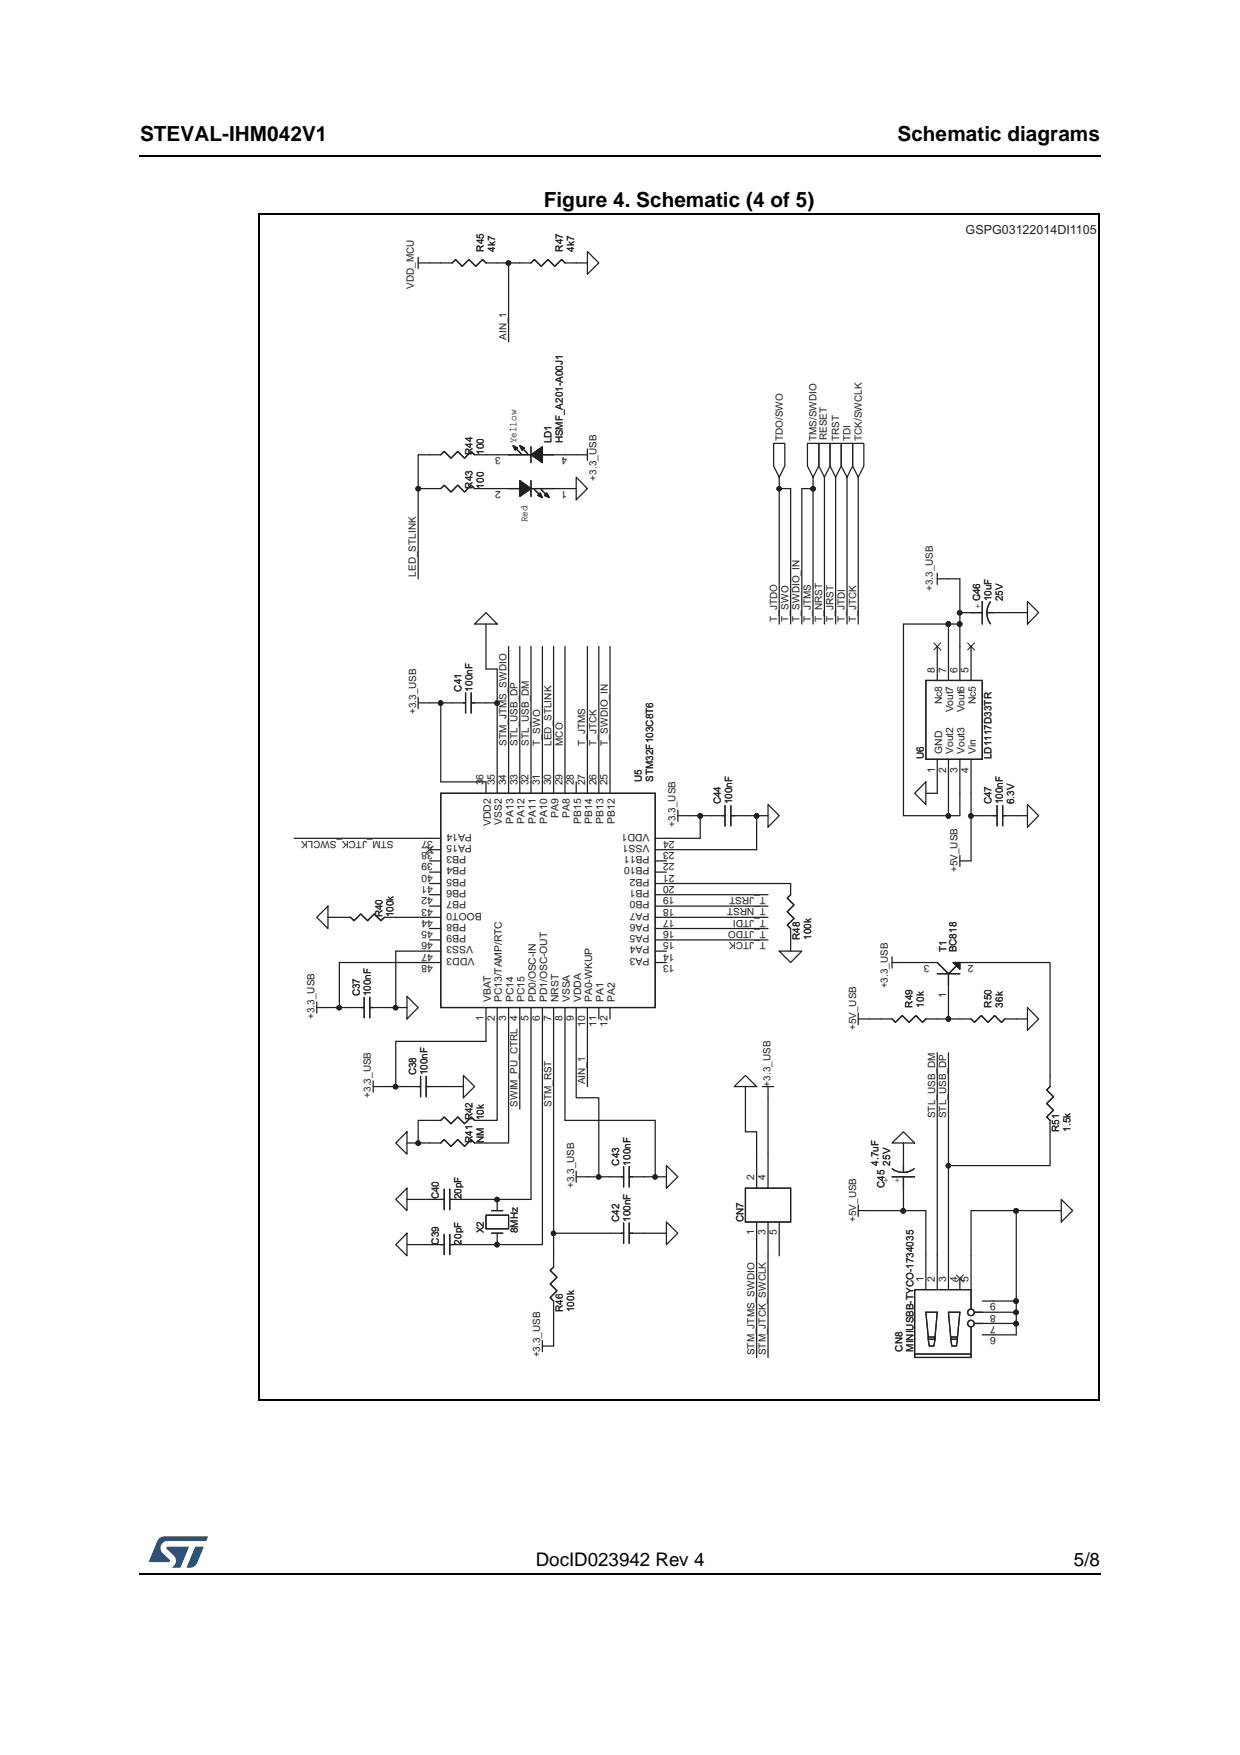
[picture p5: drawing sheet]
<svg xmlns="http://www.w3.org/2000/svg" width="210mm" height="297mm" viewBox="0 0 210 297" stroke-linecap="round" stroke-linejoin="round" font-family="sans-serif">
<path d="M23.6 26.2l.1 .2zM23.6 266.3l.1 .1z" fill="#000"/>
<path d="M23.7 26.3h162.6M23.7 266.4h162.6" fill="none" stroke="#000" stroke-width=".17"/>
<path d="M25.2 260h10v5.3h-10z" fill="#fff"/>
<g fill="#19518a">
<path d="M26.8 260.5l.3-.2 .8-.3 7.3 .1-.3 .7h-6.5a1.22 1.22 0 0 0-1.2 .8 1.22 1.22 0 0 0 .4 1.4l1.1 1v.3l-3.5 .1z"/>
<path d="M33.1 261.8h1.4l-.7 1.6a2.16 2.16 0 0 1-1.3 1.9h-.8l-.1-.1z"/>
<path d="M28.2 261.8l3.8 .1-1.4 3.3-.2 .1h-1.4a1.43 1.43 0 0 0 .6-1.7l-1.4-1.4z"/>
</g>
<path d="M43.7 36.9h142.5v200h-142.5z" fill="#fff"/>
<path d="M118.5 138.1v3.8h-5.7" fill="none" stroke="#231f20" stroke-width=".21"/>
<circle cx="118.5" cy="138.1" r=".38" fill="#231f20"/>
<g fill="none" stroke="#231f20" stroke-width=".21">
<path d="M116.6 138.1h3.9M130 138.1h-1.9v5.7h-15.3"/>
<circle cx="118.5" cy="138.1" r=".38"/>
</g>
<circle cx="128.1" cy="138.1" r=".38" fill="#231f20"/>
<g fill="none" stroke="#231f20" stroke-width=".21">
<path d="M74.6 119v13.3"/>
<circle cx="128.1" cy="138.1" r=".38"/>
</g>
<circle cx="74.6" cy="119" r=".37" fill="#231f20"/>
<g fill="none" stroke="#231f20" stroke-width=".21">
<path d="M72.7 119h3.8M74.6 132.3h7.7M57.4 162.9v7.6"/>
<circle cx="74.6" cy="119" r=".37"/>
</g>
<circle cx="57.4" cy="170.6" r=".37" fill="#231f20"/>
<g fill="none" stroke="#231f20" stroke-width=".21">
<path d="M57.4 170.5h1.9M67 170.5h1.9"/>
<circle cx="57.4" cy="170.6" r=".37"/>
</g>
<circle cx="67" cy="170.6" r=".37" fill="#231f20"/>
<g fill="none" stroke="#231f20" stroke-width=".21">
<path d="M57.4 162.9h15.3M67 176.3v7.6h1.9M72.7 161h-5.7v9.5h-1.9"/>
<circle cx="67" cy="170.6" r=".37"/>
</g>
<circle cx="67" cy="183.9" r=".37" fill="#231f20"/>
<g fill="none" stroke="#231f20" stroke-width=".21">
<path d="M82.3 172.5v3.8h-15.3M74.6 183.9h3.8M99.4 199.2h2"/>
<circle cx="67" cy="183.9" r=".37"/>
</g>
<circle cx="101.3" cy="199.2" r=".36" fill="#231f20"/>
<g fill="none" stroke="#231f20" stroke-width=".21">
<path d="M110.9 199.2h1.9"/>
<circle cx="101.3" cy="199.2" r=".36"/>
</g>
<circle cx="110.9" cy="199.2" r=".36" fill="#231f20"/>
<g fill="none" stroke="#231f20" stroke-width=".21">
<path d="M84.2 172.5v17.1h-1.9M95.6 172.5v17.1M72.7 189.6h-1.9v3.9"/>
<circle cx="110.9" cy="199.2" r=".36"/>
</g>
<circle cx="70.8" cy="193.5" r=".37" fill="#231f20"/>
<g fill="none" stroke="#231f20" stroke-width=".21">
<path d="M82.3 119h1.9M126.2 138.1h1.9M55.5 170.5h1.9M86.1 172.5v21h-3.8M88 172.5v15.2M65.1 183.9h1.9M68.9 193.5h3.8M68.9 210.7h3.8M68.9 203h3.8M78.4 210.7h5.8"/>
<circle cx="70.8" cy="193.5" r=".37"/>
</g>
<circle cx="84.1" cy="210.7" r=".37" fill="#231f20"/>
<g fill="none" stroke="#231f20" stroke-width=".21">
<path d="M78.4 203h5.8"/>
<circle cx="84.1" cy="210.7" r=".37"/>
</g>
<circle cx="84.1" cy="203" r=".36" fill="#231f20"/>
<g fill="none" stroke="#231f20" stroke-width=".21">
<path d="M89.9 172.5v30.5h-5.7M91.8 172.5v38.2h-7.6M93.7 172.5v36.2M97.5 172.5v13.3h3.9v13.4h1.9M95.6 189.6h15.3v9.6h-1.9M103.3 208.7h-9.6v3.9M109 208.7h3.8M93.7 222.1v5.7"/>
<circle cx="84.1" cy="203" r=".36"/>
</g>
<circle cx="93.7" cy="208.7" r=".36" fill="#231f20"/>
<g fill="none" stroke="#231f20" stroke-width=".21">
<path d="M84.2 119v13.3M112.8 159.1h17.2M112.8 157.2h17.2M112.8 155.3h17.2M112.8 153.4h17.2M112.8 151.4h17.2M112.8 149.5h21M133.8 159.1v1.9"/>
<circle cx="93.7" cy="208.7" r=".36"/>
</g>
<circle cx="84.1" cy="119" r=".37" fill="#231f20"/>
<g fill="none" stroke="#231f20" stroke-width=".21">
<path d="M82.3 105.6v7.6h1.9v5.8M86.1 109.4v22.9M88 109.4v22.9M89.9 109.4v22.9M91.8 109.4v22.9M93.7 109.4v22.9M95.6 109.4v22.9M99.4 109.4v22.9M101.4 109.4v22.9M103.3 109.4v22.9M49.8 141.9h22.9M55.5 155.3h1.9"/>
<path d="M67 155.3h5.7M99.4 172.5v11.4M126.2 183.9v7.7h1.9v3.8M130 185.8v9.6M128.1 212.6v17.2M130 212.6v17.2M172 204.9v15.3M168.2 222.1h3.8v3.8h-3.8"/>
<circle cx="84.1" cy="119" r=".37"/>
</g>
<circle cx="172" cy="204.9" r=".38" fill="#231f20"/>
<g fill="none" stroke="#231f20" stroke-width=".21">
<path d="M164.4 204.9h15.2M168.2 220.2h3.8"/>
<circle cx="172" cy="204.9" r=".38"/>
</g>
<circle cx="172" cy="220.2" r=".38" fill="#231f20"/>
<g fill="none" stroke="#231f20" stroke-width=".21">
<path d="M172 220.2v1.9"/>
<circle cx="172" cy="220.2" r=".38"/>
</g>
<circle cx="172" cy="222.1" r=".37" fill="#231f20"/>
<g fill="none" stroke="#231f20" stroke-width=".21">
<path d="M158.7 178.2v34.4M168.2 224h3.8"/>
<circle cx="172" cy="222.1" r=".37"/>
</g>
<circle cx="172" cy="224" r=".38" fill="#231f20"/>
<g fill="none" stroke="#231f20" stroke-width=".21">
<path d="M160.6 178.2v19.1M152.9 204.9h3.8v7.7M164.4 204.9v7.7"/>
<circle cx="172" cy="224" r=".38"/>
</g>
<circle cx="160.5" cy="197.3" r=".36" fill="#231f20"/>
<g fill="none" stroke="#231f20" stroke-width=".21">
<path d="M147.2 172.5h1.9M160.6 168.6v3.9h-1.9M177.8 191.6v5.7h-17.2v15.3"/>
<circle cx="160.5" cy="197.3" r=".36"/>
</g>
<circle cx="160.5" cy="172.5" r=".37" fill="#231f20"/>
<g fill="none" stroke="#231f20" stroke-width=".21">
<path d="M86.1 44.5v13.4M70.8 82.7v15.3M152.9 162.9h3.8M160.6 172.5h1.9M164.4 162.9h13.4v19.1M172 172.5h1.9"/>
<circle cx="160.5" cy="172.5" r=".37"/>
</g>
<circle cx="86.1" cy="44.5" r=".37" fill="#231f20"/>
<g fill="none" stroke="#231f20" stroke-width=".21">
<path d="M72.7 77h-1.9v5.7h1.9"/>
<circle cx="86.1" cy="44.5" r=".37"/>
</g>
<circle cx="70.8" cy="82.7" r=".37" fill="#231f20"/>
<g fill="none" stroke="#231f20" stroke-width=".21">
<path d="M72.7 44.5h1.9M84.2 44.5h3.8M97.5 44.5h1.9M82.3 77h1.9M95.6 77h1.9M82.3 82.7h1.9M95.6 82.7h1.9M131.9 80.8v1.9"/>
<circle cx="70.8" cy="82.7" r=".37"/>
</g>
<circle cx="131.9" cy="82.7" r=".36" fill="#231f20"/>
<g fill="none" stroke="#231f20" stroke-width=".21">
<path d="M133.8 82.7v22.9M135.7 82.7v22.9M137.6 82.7v22.9"/>
<circle cx="131.9" cy="82.7" r=".36"/>
</g>
<circle cx="137.6" cy="82.7" r=".37" fill="#231f20"/>
<g fill="none" stroke="#231f20" stroke-width=".21">
<path d="M133.8 82.7h-1.9v22.9M137.6 80.8v1.9h-1.9M139.6 80.8v24.8M141.5 80.8v24.8M143.4 80.8v24.8M145.3 80.8v24.8M152.9 203v1.9"/>
<circle cx="137.6" cy="82.7" r=".37"/>
</g>
<circle cx="152.9" cy="204.9" r=".38" fill="#231f20"/>
<g fill="none" stroke="#231f20" stroke-width=".21">
<path d="M164.4 134.3v3.8M152.9 193.5v1.9M147.2 204.9h5.7"/>
<circle cx="152.9" cy="204.9" r=".38"/>
</g>
<circle cx="164.4" cy="138.1" r=".37" fill="#231f20"/>
<g fill="none" stroke="#231f20" stroke-width=".21">
<path d="M160.6 98h1.9v5.7"/>
<circle cx="164.4" cy="138.1" r=".37"/>
</g>
<circle cx="162.4" cy="103.7" r=".37" fill="#231f20"/>
<g fill="none" stroke="#231f20" stroke-width=".21">
<path d="M170.1 103.7h3.8M160.6 134.3v3.8h1.9v-3.8M166.3 138.1h-1.9v7.6M172 138.1h1.9"/>
<circle cx="162.4" cy="103.7" r=".37"/>
</g>
<circle cx="160.5" cy="138.1" r=".37" fill="#231f20"/>
<g fill="none" stroke="#231f20" stroke-width=".21">
<path d="M162.5 103.7v1.9M156.7 134.3h2"/>
<circle cx="160.5" cy="138.1" r=".37"/>
</g>
<circle cx="162.4" cy="105.6" r=".38" fill="#231f20"/>
<g fill="none" stroke="#231f20" stroke-width=".21">
<path d="M160.6 105.6h1.9"/>
<circle cx="162.4" cy="105.6" r=".38"/>
</g>
<circle cx="160.5" cy="105.6" r=".37" fill="#231f20"/>
<g fill="none" stroke="#231f20" stroke-width=".21">
<path d="M160.6 105.6v3.8"/>
<circle cx="160.5" cy="105.6" r=".37"/>
</g>
<circle cx="160.5" cy="105.6" r=".37" fill="#231f20"/>
<g fill="none" stroke="#231f20" stroke-width=".21">
<path d="M70.8 43.6v1.9M70.8 44.5h1.9M74.6 44.5h1.9l.6-.6 1.1 1.2 1.2-1.2 1.1 1.2 1.2-1.2 .6 .6h1.9M99.4 42.6l2 1.9-2 1.9zM97.5 77h1.9M99.4 76v1.9M131 75h1.9v3.9l-1 1.9-.9-1.9zM136.7 75h1.9v3.9l-1 1.9-.9-1.9zM138.6 75h1.9v3.9l-.9 1.9-1-1.9zM140.5 75h1.9v3.9l-.9 1.9-1-1.9zM142.4 75h1.9v3.9l-.9 1.9-1-1.9zM144.3 75h1.9v3.9l-.9 1.9-1-1.9z"/>
<path d="M72.7 82.7h1.9l.6-.6 1.1 1.2 1.2-1.2 1.1 1.2 1.2-1.2 .5 .6h2M86.1 82.7h1.9M89.9 81.3v2.7M89.9 82.7h3.8M97.5 80.8l1.9 1.9-1.9 1.9zM158.7 98h1.9M158.7 97v1.9M70.8 119h1.9M70.8 118v1.9M80.3 105.6l2-1.9 1.9 1.9zM156.7 115.2h9.6v13.3h-9.6zM158.7 109.4v5.8"/>
<path d="M160.6 105.6h-7.7v32.5h7.7M160.6 109.4v5.8M162.5 105.6v9.6M164.4 109.4v5.8M173.9 101.8l1.9 1.9-1.9 1.9zM74.6 134.3h36.3v36.2h-36.3zM82.3 132.3v2M84.2 132.3v2M86.1 132.3v2M88 132.3v2M89.9 132.3v2M91.8 132.3v2"/>
<path d="M93.7 132.3v2M95.6 132.3v2M97.5 132.3v2M99.4 132.3v2M101.4 132.3v2M103.3 132.3v2M114.7 138.1h1.9M114.7 137.1v1.9M130 136.2l1.9 1.9-1.9 1.9zM156.7 132.3v3.9l-1.9-1.9zM158.7 128.5v5.8M160.6 128.5v5.8"/>
<path d="M162.5 128.5v5.8M164.4 128.5v5.8M173.9 136.2l1.9 1.9-1.9 1.9zM55.5 153.4v3.8l-1.9-1.9zM57.4 155.3h1.9l.6 .5 1.2-1.1 1.1 1.1 1.1-1.1 1.2 1.1 .6-.5h1.9M72.7 145.7h1.9M72.7 155.3h1.9M72.7 159.1h1.9M72.7 157.2h1.9M72.7 141.9h1.9M72.7 143.8h1.9M72.7 153.4h1.9"/>
<path d="M72.7 151.4h1.9M72.7 149.5h1.9M72.7 147.6h1.9M110.9 145.7h1.9M110.9 155.3h1.9M110.9 159.1h1.9M110.9 157.2h1.9M110.9 141.9h1.9M110.9 143.8h1.9M110.9 153.4h1.9M110.9 151.4h1.9M110.9 149.5h1.9"/>
<path d="M110.9 147.6h1.9M162.5 144.8v1.9M162.5 145.7h1.9M53.6 170.5h1.9M53.6 169.6v1.9M59.3 170.5h2.3M61.6 168.8v3.5M62.6 168.8v3.5M65.1 170.5h-2.5M68.9 168.6l1.9 1.9-1.9 2zM72.7 162.9h1.9M72.7 161h1.9"/>
<path d="M82.3 170.5v2M84.2 170.5v2M86.1 170.5v2M88 170.5v2M89.9 170.5v2M91.8 170.5v2M93.7 170.5v2M95.6 170.5v2M97.5 170.5v2M99.4 170.5v2M101.4 170.5v2M103.3 170.5v2"/>
<path d="M110.9 162.9h1.9M110.9 161h1.9M131.9 161h3.8l-1.9 1.9zM145.3 171.5v1.9M145.3 172.5h1.9M151 162.9h1.9M151 161.9v2M173.9 170.5l1.9 2-1.9 1.9zM63.2 183.9h1.9M63.2 183v1.9M68.9 191.6v3.8l-1.9-1.9zM78.4 182l1.9 1.9-1.9 1.9z"/>
<path d="M97.5 199.2h1.9M97.5 198.2v1.9M112.8 197.3l1.9 1.9-1.9 1.9zM126.2 182l1.9 1.9h-3.8zM128.1 195.4v5.7M129.1 183.9h1.9M130 183.9v1.9M130 195.4v5.7M151 193.5l1.9-1.9 1.9 1.9zM177.8 182v1.9l-.6 .6 1.1 1.1-1.1 1.2 1.1 1.1-1.1 1.2 .6 .5v2M68.9 208.7v3.9l-1.9-1.9zM68.9 201.1v3.8l-1.9-1.9z"/>
<path d="M82.3 205.7h3.8v2.3h-3.8zM83.2 204.9h1.9M83.2 208.7h1.9M84.2 203v1.9M84.2 208.7v2M103.3 208.7h2.3M105.6 207v3.5M106.5 207v3.5M106.5 208.7h2.5M112.8 206.8l1.9 1.9-1.9 2zM126.2 201.1h7.6v5.7h-7.6zM128.1 206.8v5.8"/>
<path d="M130 206.8v5.8M131.9 206.8v5.8M145.3 204.9h1.9M145.3 204v1.9M179.6 203l2 1.9-2 1.9zM91.8 227.8h1.9M91.8 226.9v1.9"/>
<circle cx="160.5" cy="105.6" r=".37"/>
</g>
<path d="M158.1 108.8l1.2 1.2M159.3 108.8l-1.2 1.2M163.8 108.8l1.2 1.2M165 108.8l-1.2 1.2M72.1 143.2l1.2 1.2M73.3 143.2l-1.2 1.2" fill="none" stroke="#231f20" stroke-width=".17"/>
<path d="M88 81.3l1.9 1.4-1.9 1.3z" fill="#231f20"/>
<path d="M88 81.3l1.9 1.4-1.9 1.3z" fill="none" stroke="#231f20" stroke-width=".21"/>
<path d="M92.6 83.4l.4 .8-.8-.4z" fill="#231f20"/>
<path d="M92.6 83.4l.4 .8-.8-.4z" fill="none" stroke="#231f20" stroke-width=".21"/>
<path d="M91.4 83.4l.4 .8-.8-.4z" fill="#231f20"/>
<path d="M90.5 82.9l1.1 1.1M91.4 83.4l.4 .8-.8-.4zM91.6 82.9l1.2 1.1" fill="none" stroke="#231f20" stroke-width=".21"/>
<path d="M88 75.4l.8 .4-.4 .4z" fill="#231f20"/>
<path d="M87 75.6l1.2 1.2M88 75.4l.8 .4-.4 .4zM88.2 75.6l1.1 1.2" fill="none" stroke="#231f20" stroke-width=".21"/>
<path d="M86.8 75.4l.8 .4-.4 .4z" fill="#231f20"/>
<path d="M86.1 77h7.6M86.8 75.4l.8 .4-.4 .4zM89.9 75.6v2.7" fill="none" stroke="#231f20" stroke-width=".21"/>
<path d="M89.9 77l1.9-1.4v2.7z" fill="#231f20"/>
<path d="M89.9 77l1.9-1.4v2.7zM86.1 82.7h1.9M89.9 81.3v2.7M89.9 82.7h3.8" fill="none" stroke="#231f20" stroke-width=".21"/>
<path d="M88 81.3l1.9 1.4-1.9 1.3z" fill="#231f20"/>
<path d="M88 81.3l1.9 1.4-1.9 1.3z" fill="none" stroke="#231f20" stroke-width=".21"/>
<path d="M92.6 83.4l.4 .8-.8-.4z" fill="#231f20"/>
<path d="M92.6 83.4l.4 .8-.8-.4z" fill="none" stroke="#231f20" stroke-width=".21"/>
<path d="M91.4 83.4l.4 .8-.8-.4z" fill="#231f20"/>
<path d="M90.5 82.9l1.1 1.1M91.4 83.4l.4 .8-.8-.4zM91.6 82.9l1.2 1.1" fill="none" stroke="#231f20" stroke-width=".21"/>
<path d="M88 75.4l.8 .4-.4 .4z" fill="#231f20"/>
<path d="M87 75.6l1.2 1.2M88 75.4l.8 .4-.4 .4zM88.2 75.6l1.1 1.2" fill="none" stroke="#231f20" stroke-width=".21"/>
<path d="M86.8 75.4l.8 .4-.4 .4z" fill="#231f20"/>
<path d="M86.1 77h7.6M86.8 75.4l.8 .4-.4 .4zM89.9 75.6v2.7" fill="none" stroke="#231f20" stroke-width=".21"/>
<path d="M89.9 77l1.9-1.4v2.7z" fill="#231f20"/>
<path d="M84.2 77h1.9M89.9 77l1.9-1.4v2.7zM93.7 77h1.9M84.2 82.7h1.9M93.7 82.7h1.9" fill="none" stroke="#231f20" stroke-width=".21"/>
<path d="M161.3 162.9h1.2v1.1z" fill-rule="evenodd" fill="#231f20"/>
<path d="M158.7 162.9l1.9 1.9 1.3-1.3M158.7 164.8h3.8M160.6 164.8v1.9M161.3 162.9h1.2v1.1z" fill="none" stroke="#231f20" stroke-width=".21"/>
<path d="M161.3 162.9h1.2v1.1z" fill-rule="evenodd" fill="#231f20"/>
<g fill="none" stroke="#231f20" stroke-width=".21">
<path d="M88 44.5h1.9l.6-.6 1.1 1.2 1.2-1.2 1.1 1.2 1.2-1.2 .5 .6h1.9M72.7 77h1.9l.6-.6 1.1 1.2 1.2-1.2 1.1 1.2 1.2-1.2 .5 .6h2M76.5 119h2.3M78.8 117.3v3.4M79.8 117.3v3.4M79.8 119h2.5M166.3 103.7h-3.8M166.3 101.8v3.8M167.1 103.7h3M167.7 101.9l-.4 .7-.2 1.1 .1 .8 .5 1.1M120.5 138.1h2.2M122.7 136.4v3.4"/>
<path d="M123.7 138.1h2.5M123.7 136.4v3.4M166.3 138.1h2.5M168.8 136.4v3.4M169.7 138.1h2.3M169.7 136.4v3.4M133.8 149.5v1.9l-.5 .6 1.1 1.2-1.1 1.1 1.1 1.2-1.1 1.1 .5 .6v1.9M149.1 172.5h1.9l.6 .5 1.1-1.1 1.2 1.1 1.1-1.1 1.2 1.1 .5-.5h2M156.7 162.9h2l1.9 1.9 1.3-1.3M158.7 164.8h3.8M160.6 164.8v3.8M161.3 162.9h1.2v1.1z"/>
<path d="M162.5 162.9h1.9M162.5 172.5h1.9l.6 .5 1.1-1.1 1.2 1.1 1.1-1.1 1.1 1.1 .6-.5h1.9M68.9 183.9h2.3M71.2 182.2v3.4M72.1 182.2v3.4M72.7 193.5h1.9l.6-.6 1.1 1.1 1.2-1.1 1.1 1.1 1.2-1.1 .5 .6h2M72.7 189.6h1.9l.6-.5 1.1 1.1 1.2-1.1 1.1 1.1 1.2-1.1 .5 .5h2M74.6 183.9h-2.5M105.6 197.5v3.4M105.6 199.2h-2.3M106.5 197.5v3.4M106.5 199.2h2.5"/>
<path d="M151 199.2h3.8M152.9 195.4v3M152.9 199.2v3.8M154.8 197.8a3.1 3.1 0 0 1-3.8 0M72.7 203h2.5M72.7 210.7h2.5M75.2 201.3v3.4M75.2 208.9v3.4M76.1 201.3v3.4M76.1 208.9v3.4M76.1 210.7h2.3M78.4 203h-2.3"/>
<path d="M93.7 212.6v1.8l-.6 .6 1.2 1.2-1.2 1.1 1.2 1.2-1.2 1.1 .6 .6v1.9M156.7 212.6v5.7M158.7 212.6v5.7M160.6 212.6v5.7M162.5 216.4v1.9M164.4 218.3h-9.6v11.5h9.6v-5.2M164.4 212.6v8.9M154.8 229.2h9.6M156.7 222.1h2l-.4 4.2h-1.2zM157.1 226.3v.4h1.2v-.4M157.1 226.7l.2 1.1h.8l.2-1.1M160.6 222.1h1.9l-.4 4.2h-1.2z"/>
<path d="M160.9 226.3v.4h1.2v-.4M160.9 226.7l.2 1.1h.8l.2-1.1M165 222.1h3.2M165 224h3.2M166.3 220.2h1.9M166.3 225.9h1.9"/>
<circle cx="164.4" cy="222.1" r=".56"/>
<circle cx="164.4" cy="224" r=".56"/>
</g>
<path d="M161.9 215.8l1.2 1.2M163.1 215.8l-1.2 1.2" fill="none" stroke="#231f20" stroke-width=".17"/>
<circle cx="118.5" cy="138.1" r=".38" fill="#231f20"/>
<circle cx="118.5" cy="138.1" r=".38" fill="none" stroke="#231f20" stroke-width=".21"/>
<circle cx="128.1" cy="138.1" r=".38" fill="#231f20"/>
<circle cx="128.1" cy="138.1" r=".38" fill="none" stroke="#231f20" stroke-width=".21"/>
<circle cx="74.6" cy="119" r=".37" fill="#231f20"/>
<circle cx="74.6" cy="119" r=".37" fill="none" stroke="#231f20" stroke-width=".21"/>
<circle cx="57.4" cy="170.6" r=".37" fill="#231f20"/>
<circle cx="57.4" cy="170.6" r=".37" fill="none" stroke="#231f20" stroke-width=".21"/>
<circle cx="67" cy="170.6" r=".37" fill="#231f20"/>
<circle cx="67" cy="170.6" r=".37" fill="none" stroke="#231f20" stroke-width=".21"/>
<circle cx="67" cy="183.9" r=".37" fill="#231f20"/>
<circle cx="67" cy="183.9" r=".37" fill="none" stroke="#231f20" stroke-width=".21"/>
<circle cx="101.3" cy="199.2" r=".36" fill="#231f20"/>
<circle cx="101.3" cy="199.2" r=".36" fill="none" stroke="#231f20" stroke-width=".21"/>
<circle cx="110.9" cy="199.2" r=".36" fill="#231f20"/>
<circle cx="110.9" cy="199.2" r=".36" fill="none" stroke="#231f20" stroke-width=".21"/>
<circle cx="70.8" cy="193.5" r=".37" fill="#231f20"/>
<circle cx="70.8" cy="193.5" r=".37" fill="none" stroke="#231f20" stroke-width=".21"/>
<circle cx="84.1" cy="210.7" r=".37" fill="#231f20"/>
<circle cx="84.1" cy="210.7" r=".37" fill="none" stroke="#231f20" stroke-width=".21"/>
<circle cx="84.1" cy="203" r=".36" fill="#231f20"/>
<circle cx="84.1" cy="203" r=".36" fill="none" stroke="#231f20" stroke-width=".21"/>
<circle cx="93.7" cy="208.7" r=".36" fill="#231f20"/>
<circle cx="93.7" cy="208.7" r=".36" fill="none" stroke="#231f20" stroke-width=".21"/>
<circle cx="84.1" cy="119" r=".37" fill="#231f20"/>
<circle cx="84.1" cy="119" r=".37" fill="none" stroke="#231f20" stroke-width=".21"/>
<circle cx="172" cy="204.9" r=".38" fill="#231f20"/>
<circle cx="172" cy="204.9" r=".38" fill="none" stroke="#231f20" stroke-width=".21"/>
<circle cx="172" cy="220.2" r=".38" fill="#231f20"/>
<circle cx="172" cy="220.2" r=".38" fill="none" stroke="#231f20" stroke-width=".21"/>
<circle cx="172" cy="222.1" r=".37" fill="#231f20"/>
<circle cx="172" cy="222.1" r=".37" fill="none" stroke="#231f20" stroke-width=".21"/>
<circle cx="172" cy="224" r=".38" fill="#231f20"/>
<circle cx="172" cy="224" r=".38" fill="none" stroke="#231f20" stroke-width=".21"/>
<circle cx="160.5" cy="197.3" r=".36" fill="#231f20"/>
<circle cx="160.5" cy="197.3" r=".36" fill="none" stroke="#231f20" stroke-width=".21"/>
<circle cx="160.5" cy="172.5" r=".37" fill="#231f20"/>
<circle cx="160.5" cy="172.5" r=".37" fill="none" stroke="#231f20" stroke-width=".21"/>
<circle cx="86.1" cy="44.5" r=".37" fill="#231f20"/>
<circle cx="86.1" cy="44.5" r=".37" fill="none" stroke="#231f20" stroke-width=".21"/>
<circle cx="70.8" cy="82.7" r=".37" fill="#231f20"/>
<circle cx="70.8" cy="82.7" r=".37" fill="none" stroke="#231f20" stroke-width=".21"/>
<circle cx="131.9" cy="82.7" r=".36" fill="#231f20"/>
<circle cx="131.9" cy="82.7" r=".36" fill="none" stroke="#231f20" stroke-width=".21"/>
<circle cx="137.6" cy="82.7" r=".37" fill="#231f20"/>
<circle cx="137.6" cy="82.7" r=".37" fill="none" stroke="#231f20" stroke-width=".21"/>
<circle cx="152.9" cy="204.9" r=".38" fill="#231f20"/>
<circle cx="152.9" cy="204.9" r=".38" fill="none" stroke="#231f20" stroke-width=".21"/>
<circle cx="164.4" cy="138.1" r=".37" fill="#231f20"/>
<circle cx="164.4" cy="138.1" r=".37" fill="none" stroke="#231f20" stroke-width=".21"/>
<circle cx="162.4" cy="103.7" r=".37" fill="#231f20"/>
<circle cx="162.4" cy="103.7" r=".37" fill="none" stroke="#231f20" stroke-width=".21"/>
<circle cx="160.5" cy="138.1" r=".37" fill="#231f20"/>
<circle cx="160.5" cy="138.1" r=".37" fill="none" stroke="#231f20" stroke-width=".21"/>
<circle cx="162.4" cy="105.6" r=".38" fill="#231f20"/>
<circle cx="162.4" cy="105.6" r=".38" fill="none" stroke="#231f20" stroke-width=".21"/>
<circle cx="160.5" cy="105.6" r=".37" fill="#231f20"/>
<circle cx="160.5" cy="105.6" r=".37" fill="none" stroke="#231f20" stroke-width=".21"/>
<circle cx="160.5" cy="105.6" r=".37" fill="#231f20"/>
<circle cx="160.5" cy="105.6" r=".37" fill="none" stroke="#231f20" stroke-width=".21"/>
<path d="M43.8 36.2v200.7M43.8 36.2h142.4M186.1 36.2v200.8M43.7 236.9h142.4" fill="none" stroke="#000" stroke-width=".17"/>
<g font-size="3.5">
<text x="23.7" y="23.9">STEVAL-IHM042V1</text>
<text x="151.9" y="23.9">Schematic diagrams</text>
<text x="92" y="35">Figure 4. Schematic (4 of 5)</text>
</g>
<g font-size="3.2">
<text x="90.7" y="265.1">DocID023942 Rev 4</text>
<text x="181.8" y="265.1">5/8</text>
</g>
<text font-size="2.1" fill="#231f20" x="163.5" y="39.7">GSPG03122014DI1105</text>
<g font-size="1.7" fill="#231f20">
<text x="81.9" y="42.6" transform="rotate(-90 81.9 42.6)">R45</text>
<text x="83.8" y="42.6" transform="rotate(-90 83.8 42.6)">4k7</text>
<text x="95.3" y="42.6" transform="rotate(-90 95.3 42.6)">R47</text>
<text x="97.2" y="42.6" transform="rotate(-90 97.2 42.6)">4k7</text>
<text x="70.1" y="48.9" transform="rotate(-90 70.1 48.9)">VDD_MCU</text>
<text x="85.7" y="57.5" transform="rotate(-90 85.7 57.5)">AIN_1</text>
<text x="80" y="77" transform="rotate(-90 80 77)">R44</text>
<text x="81.9" y="77" transform="rotate(-90 81.9 77)">100</text>
<text x="84.8" y="77.4" transform="rotate(-180 84.8 77.4)">3</text>
<text x="87.4" y="75" transform="rotate(-90 87.4 75)">Yellow</text>
<text x="93.4" y="75" transform="rotate(-90 93.4 75)">LD1</text>
<text x="95.3" y="75" transform="rotate(-90 95.3 75)">HSMF_A201-A00J1</text>
<text x="96" y="77.4" transform="rotate(-180 96 77.4)">4</text>
<text x="132.5" y="74.7" transform="rotate(-90 132.5 74.7)">TDO/SWO</text>
<text x="138.2" y="74.7" transform="rotate(-90 138.2 74.7)">TMS/SWDIO</text>
<text x="140" y="74.5" transform="rotate(-90 140 74.5)">RESET</text>
<text x="142.1" y="74.7" transform="rotate(-90 142.1 74.7)">TRST</text>
<text x="144" y="74.7" transform="rotate(-90 144 74.7)">TDI</text>
<text x="145.9" y="74.7" transform="rotate(-90 145.9 74.7)">TCK/SWCLK</text>
<text x="80" y="82.7" transform="rotate(-90 80 82.7)">R43</text>
<text x="81.9" y="82.7" transform="rotate(-90 81.9 82.7)">100</text>
<text x="84.8" y="83.1" transform="rotate(-180 84.8 83.1)">2</text>
<text x="96" y="83.1" transform="rotate(-180 96 83.1)">1</text>
<text x="101" y="81.3" transform="rotate(-90 101 81.3)">+3.3_USB</text>
<text x="89.3" y="88.4" transform="rotate(-90 89.3 88.4)">Red</text>
<text x="70.4" y="97.6" transform="rotate(-90 70.4 97.6)">LED_STLINK</text>
<text x="157.9" y="100.1" transform="rotate(-90 157.9 100.1)">+3.3_USB</text>
<text x="165.9" y="101.8" transform="rotate(-90 165.9 101.8)">C46</text>
<text x="167.8" y="101.8" transform="rotate(-90 167.8 101.8)">10uF</text>
<text x="169.8" y="101.8" transform="rotate(-90 169.8 101.8)">25V</text>
<text x="131.5" y="105.2" transform="rotate(-90 131.5 105.2)">T_JTDO</text>
<text x="133.5" y="105.2" transform="rotate(-90 133.5 105.2)">T_SWO</text>
<text x="135.4" y="105.2" transform="rotate(-90 135.4 105.2)">T_SWDIO_IN</text>
<text x="137.3" y="105.2" transform="rotate(-90 137.3 105.2)">T_JTMS</text>
<text x="139.2" y="105.2" transform="rotate(-90 139.2 105.2)">T_NRST</text>
<text x="141.1" y="105.2" transform="rotate(-90 141.1 105.2)">T_JRST</text>
<text x="143" y="105.2" transform="rotate(-90 143 105.2)">T_JTDI</text>
<text x="144.9" y="105.2" transform="rotate(-90 144.9 105.2)">T_JTCK</text>
<text x="165.9" y="103.1" transform="rotate(-90 165.9 103.1)">+ +</text>
<text x="158.2" y="113.8" transform="rotate(-90 158.2 113.8)">8</text>
<text x="160.1" y="113.8" transform="rotate(-90 160.1 113.8)">7</text>
<text x="162.1" y="113.8" transform="rotate(-90 162.1 113.8)">6</text>
<text x="164" y="113.8" transform="rotate(-90 164 113.8)">5</text>
<text x="78.1" y="117.1" transform="rotate(-90 78.1 117.1)">C41</text>
<text x="80" y="117.1" transform="rotate(-90 80 117.1)">100nF</text>
<text x="159.5" y="119.2" transform="rotate(-90 159.5 119.2)">Nc8</text>
<text x="165.2" y="119.2" transform="rotate(-90 165.2 119.2)">Nc5</text>
<text x="70.4" y="120.9" transform="rotate(-90 70.4 120.9)">+3.3_USB</text>
<text x="161.4" y="120.6" transform="rotate(-90 161.4 120.6)">Vout7</text>
<text x="163.3" y="120.6" transform="rotate(-90 163.3 120.6)">Vout6</text>
<text x="85.7" y="126.2" transform="rotate(-90 85.7 126.2)">STM_JTMS_SWDIO</text>
<text x="87.6" y="126.2" transform="rotate(-90 87.6 126.2)">STL_USB_DP</text>
<text x="89.5" y="126.2" transform="rotate(-90 89.5 126.2)">STL_USB_DM</text>
<text x="91.4" y="126.2" transform="rotate(-90 91.4 126.2)">T_SWO</text>
<text x="93.3" y="126.2" transform="rotate(-90 93.3 126.2)">LED_STLINK</text>
<text x="95.3" y="126.2" transform="rotate(-90 95.3 126.2)">MCO</text>
<text x="99.1" y="126.2" transform="rotate(-90 99.1 126.2)">T_JTMS</text>
<text x="101" y="126.2" transform="rotate(-90 101 126.2)">T_JTCK</text>
<text x="102.9" y="126.2" transform="rotate(-90 102.9 126.2)">T_SWDIO_IN</text>
<text x="156.4" y="128.5" transform="rotate(-90 156.4 128.5)">U6</text>
<text x="158.2" y="130.8" transform="rotate(-90 158.2 130.8)">1</text>
<text x="159.5" y="127.6" transform="rotate(-90 159.5 127.6)">GND</text>
<text x="160.1" y="130.8" transform="rotate(-90 160.1 130.8)">2</text>
<text x="161.4" y="127.6" transform="rotate(-90 161.4 127.6)">Vout2</text>
<text x="162.1" y="130.8" transform="rotate(-90 162.1 130.8)">3</text>
<text x="163.3" y="127.6" transform="rotate(-90 163.3 127.6)">Vout3</text>
<text x="164" y="130.8" transform="rotate(-90 164 130.8)">4</text>
<text x="165.2" y="127.6" transform="rotate(-90 165.2 127.6)">Vin</text>
<text x="167.8" y="128.5" transform="rotate(-90 167.8 128.5)">LD1117D33TR</text>
<text x="81.9" y="132.9" transform="rotate(-90 81.9 132.9)">36</text>
<text x="83.8" y="132.9" transform="rotate(-90 83.8 132.9)">35</text>
<text x="85.7" y="132.9" transform="rotate(-90 85.7 132.9)">34</text>
<text x="87.6" y="132.9" transform="rotate(-90 87.6 132.9)">33</text>
<text x="89.5" y="132.9" transform="rotate(-90 89.5 132.9)">32</text>
<text x="91.4" y="132.9" transform="rotate(-90 91.4 132.9)">31</text>
<text x="93.3" y="132.9" transform="rotate(-90 93.3 132.9)">30</text>
<text x="95.2" y="132.9" transform="rotate(-90 95.2 132.9)">29</text>
<text x="97.1" y="132.9" transform="rotate(-90 97.1 132.9)">28</text>
<text x="99" y="132.9" transform="rotate(-90 99 132.9)">27</text>
<text x="101" y="132.9" transform="rotate(-90 101 132.9)">26</text>
<text x="102.9" y="132.9" transform="rotate(-90 102.9 132.9)">25</text>
<text x="108.6" y="132.3" transform="rotate(-90 108.6 132.3)">U5</text>
<text x="110.5" y="132.3" transform="rotate(-90 110.5 132.3)">STM32F103C8T6</text>
<text x="122" y="136.2" transform="rotate(-90 122 136.2)">C44</text>
<text x="123.9" y="136.2" transform="rotate(-90 123.9 136.2)">100nF</text>
<text x="167.8" y="136.2" transform="rotate(-90 167.8 136.2)">C47</text>
<text x="169.8" y="136.2" transform="rotate(-90 169.8 136.2)">100nF</text>
<text x="171.7" y="136.2" transform="rotate(-90 171.7 136.2)">6.3V</text>
<text x="66.6" y="142.3" transform="rotate(-180 66.6 142.3)">STM_JTCK_SWCLK</text>
<text x="73.3" y="142.3" transform="rotate(-180 73.3 142.3)">37</text>
<text x="79.9" y="141.1" transform="rotate(-180 79.9 141.1)">PA14</text>
<text x="79.9" y="143" transform="rotate(-180 79.9 143)">PA15</text>
<text x="83.1" y="139.8" transform="rotate(-90 83.1 139.8)">VDD2</text>
<text x="85" y="139.6" transform="rotate(-90 85 139.6)">VSS2</text>
<text x="86.9" y="139.4" transform="rotate(-90 86.9 139.4)">PA13</text>
<text x="88.8" y="139.4" transform="rotate(-90 88.8 139.4)">PA12</text>
<text x="90.7" y="139.4" transform="rotate(-90 90.7 139.4)">PA11</text>
<text x="92.6" y="139.4" transform="rotate(-90 92.6 139.4)">PA10</text>
<text x="94.5" y="138.5" transform="rotate(-90 94.5 138.5)">PA9</text>
<text x="96.5" y="138.5" transform="rotate(-90 96.5 138.5)">PA8</text>
<text x="98.3" y="139.4" transform="rotate(-90 98.3 139.4)">PB15</text>
<text x="100.2" y="139.4" transform="rotate(-90 100.2 139.4)">PB14</text>
<text x="102.2" y="139.4" transform="rotate(-90 102.2 139.4)">PB13</text>
<text x="104.1" y="139.4" transform="rotate(-90 104.1 139.4)">PB12</text>
<text x="110" y="143" transform="rotate(-180 110 143)">VSS1</text>
<text x="110" y="141.1" transform="rotate(-180 110 141.1)">VDD1</text>
<text x="114.2" y="142.3" transform="rotate(-180 114.2 142.3)">24</text>
<text x="114.4" y="140" transform="rotate(-90 114.4 140)">+3.3_USB</text>
<text x="73.3" y="144.2" transform="rotate(-180 73.3 144.2)">38</text>
<text x="73.3" y="148" transform="rotate(-180 73.3 148)">40</text>
<text x="73.3" y="149.9" transform="rotate(-180 73.3 149.9)">41</text>
<text x="73.3" y="146.1" transform="rotate(-180 73.3 146.1)">39</text>
<text x="78.9" y="144.9" transform="rotate(-180 78.9 144.9)">PB3</text>
<text x="78.9" y="146.8" transform="rotate(-180 78.9 146.8)">PB4</text>
<text x="78.9" y="148.7" transform="rotate(-180 78.9 148.7)">PB5</text>
<text x="110" y="148.7" transform="rotate(-180 110 148.7)">PB2</text>
<text x="110" y="144.9" transform="rotate(-180 110 144.9)">PB11</text>
<text x="110" y="146.8" transform="rotate(-180 110 146.8)">PB10</text>
<text x="114.2" y="149.9" transform="rotate(-180 114.2 149.9)">20</text>
<text x="114.2" y="146.1" transform="rotate(-180 114.2 146.1)">22</text>
<text x="114.2" y="144.2" transform="rotate(-180 114.2 144.2)">23</text>
<text x="114.2" y="148" transform="rotate(-180 114.2 148)">21</text>
<text x="162.1" y="147.6" transform="rotate(-90 162.1 147.6)">+5V_USB</text>
<text x="64.7" y="155.3" transform="rotate(-90 64.7 155.3)">R40</text>
<text x="66.6" y="155.3" transform="rotate(-90 66.6 155.3)">100k</text>
<text x="73.3" y="151.8" transform="rotate(-180 73.3 151.8)">42</text>
<text x="73.3" y="153.8" transform="rotate(-180 73.3 153.8)">43</text>
<text x="73.3" y="155.7" transform="rotate(-180 73.3 155.7)">44</text>
<text x="78.9" y="150.6" transform="rotate(-180 78.9 150.6)">PB6</text>
<text x="78.9" y="152.6" transform="rotate(-180 78.9 152.6)">PB7</text>
<text x="81.6" y="154.4" transform="rotate(-180 81.6 154.4)">BOOT0</text>
<text x="110" y="154.4" transform="rotate(-180 110 154.4)">PA7</text>
<text x="110" y="152.6" transform="rotate(-180 110 152.6)">PB0</text>
<text x="110" y="150.6" transform="rotate(-180 110 150.6)">PB1</text>
<text x="114.2" y="155.7" transform="rotate(-180 114.2 155.7)">17</text>
<text x="114.2" y="151.8" transform="rotate(-180 114.2 151.8)">19</text>
<text x="114.2" y="153.8" transform="rotate(-180 114.2 153.8)">18</text>
<text x="129.6" y="155.6" transform="rotate(-180 129.6 155.6)">T_JTDI</text>
<text x="129.6" y="153.7" transform="rotate(-180 129.6 153.7)">T_NRST</text>
<text x="129.6" y="151.8" transform="rotate(-180 129.6 151.8)">T_JRST</text>
<text x="73.3" y="157.6" transform="rotate(-180 73.3 157.6)">45</text>
<text x="73.3" y="159.5" transform="rotate(-180 73.3 159.5)">46</text>
<text x="73.3" y="161.4" transform="rotate(-180 73.3 161.4)">47</text>
<text x="78.9" y="156.3" transform="rotate(-180 78.9 156.3)">PB8</text>
<text x="78.9" y="158.3" transform="rotate(-180 78.9 158.3)">PB9</text>
<text x="80.1" y="160.2" transform="rotate(-180 80.1 160.2)">VSS3</text>
<text x="110" y="160.2" transform="rotate(-180 110 160.2)">PA4</text>
<text x="110" y="158.3" transform="rotate(-180 110 158.3)">PA5</text>
<text x="110" y="156.3" transform="rotate(-180 110 156.3)">PA6</text>
<text x="114.2" y="161.4" transform="rotate(-180 114.2 161.4)">14</text>
<text x="114.2" y="159.5" transform="rotate(-180 114.2 159.5)">15</text>
<text x="114.2" y="157.6" transform="rotate(-180 114.2 157.6)">16</text>
<text x="129.6" y="159.5" transform="rotate(-180 129.6 159.5)">T_JTCK</text>
<text x="129.6" y="157.5" transform="rotate(-180 129.6 157.5)">T_JTDO</text>
<text x="135.4" y="159.1" transform="rotate(-90 135.4 159.1)">R48</text>
<text x="137.3" y="159.1" transform="rotate(-90 137.3 159.1)">100k</text>
<text x="160.2" y="161.2" transform="rotate(-90 160.2 161.2)">T1</text>
<text x="161.9" y="161.2" transform="rotate(-90 161.9 161.2)">BC818</text>
<text x="73.3" y="163.3" transform="rotate(-180 73.3 163.3)">48</text>
<text x="80.3" y="162.1" transform="rotate(-180 80.3 162.1)">VDD3</text>
<text x="110" y="162.1" transform="rotate(-180 110 162.1)">PA3</text>
<text x="114.2" y="163.3" transform="rotate(-180 114.2 163.3)">13</text>
<text x="150.3" y="167.3" transform="rotate(-90 150.3 167.3)">+3.3_USB</text>
<text x="157.3" y="163.3" transform="rotate(-180 157.3 163.3)">3</text>
<text x="164.8" y="163.3" transform="rotate(-180 164.8 163.3)">2</text>
<text x="53.2" y="172.5" transform="rotate(-90 53.2 172.5)">+3.3_USB</text>
<text x="60.9" y="168.6" transform="rotate(-90 60.9 168.6)">C37</text>
<text x="62.8" y="168.6" transform="rotate(-90 62.8 168.6)">100nF</text>
<text x="81.9" y="172.8" transform="rotate(-90 81.9 172.8)">1</text>
<text x="83.1" y="169.6" transform="rotate(-90 83.1 169.6)">VBAT</text>
<text x="83.8" y="172.8" transform="rotate(-90 83.8 172.8)">2</text>
<text x="85" y="169.6" transform="rotate(-90 85 169.6)">PC13/TAMP/RTC</text>
<text x="85.7" y="172.8" transform="rotate(-90 85.7 172.8)">3</text>
<text x="86.9" y="169.6" transform="rotate(-90 86.9 169.6)">PC14</text>
<text x="87.6" y="172.8" transform="rotate(-90 87.6 172.8)">4</text>
<text x="88.8" y="169.6" transform="rotate(-90 88.8 169.6)">PC15</text>
<text x="89.5" y="172.8" transform="rotate(-90 89.5 172.8)">5</text>
<text x="90.7" y="169.6" transform="rotate(-90 90.7 169.6)">PD0/OSC-IN</text>
<text x="91.4" y="172.8" transform="rotate(-90 91.4 172.8)">6</text>
<text x="92.6" y="169.6" transform="rotate(-90 92.6 169.6)">PD1/OSC-OUT</text>
<text x="93.3" y="172.8" transform="rotate(-90 93.3 172.8)">7</text>
<text x="94.5" y="169.6" transform="rotate(-90 94.5 169.6)">NRST</text>
<text x="95.2" y="172.8" transform="rotate(-90 95.2 172.8)">8</text>
<text x="96.5" y="169.6" transform="rotate(-90 96.5 169.6)">VSSA</text>
<text x="97.1" y="172.8" transform="rotate(-90 97.1 172.8)">9</text>
<text x="98.3" y="169.6" transform="rotate(-90 98.3 169.6)">VDDA</text>
<text x="99" y="173.7" transform="rotate(-90 99 173.7)">10</text>
<text x="100.2" y="169.6" transform="rotate(-90 100.2 169.6)">PA0-WKUP</text>
<text x="101" y="173.7" transform="rotate(-90 101 173.7)">11</text>
<text x="102.2" y="169.6" transform="rotate(-90 102.2 169.6)">PA1</text>
<text x="102.9" y="173.7" transform="rotate(-90 102.9 173.7)">12</text>
<text x="104.1" y="169.6" transform="rotate(-90 104.1 169.6)">PA2</text>
<text x="154.5" y="170.5" transform="rotate(-90 154.5 170.5)">R49</text>
<text x="156.4" y="170.5" transform="rotate(-90 156.4 170.5)">10k</text>
<text x="160.1" y="169" transform="rotate(-90 160.1 169)">1</text>
<text x="167.8" y="170.5" transform="rotate(-90 167.8 170.5)">R50</text>
<text x="169.8" y="170.5" transform="rotate(-90 169.8 170.5)">36k</text>
<text x="144.9" y="174.4" transform="rotate(-90 144.9 174.4)">+5V_USB</text>
<text x="62.8" y="185.8" transform="rotate(-90 62.8 185.8)">+3.3_USB</text>
<text x="70.4" y="182" transform="rotate(-90 70.4 182)">C38</text>
<text x="72.3" y="182" transform="rotate(-90 72.3 182)">100nF</text>
<text x="99.1" y="183.5" transform="rotate(-90 99.1 183.5)">AIN_1</text>
<text x="130.4" y="183.9" transform="rotate(-90 130.4 183.9)">+3.3_USB</text>
<text x="81.9" y="189.6" transform="rotate(-90 81.9 189.6)">10k</text>
<text x="87.6" y="187.4" transform="rotate(-90 87.6 187.4)">SWIM_PU_CTRL</text>
<text x="93.3" y="187.4" transform="rotate(-90 93.3 187.4)">STM_RST</text>
<text x="158.3" y="189.3" transform="rotate(-90 158.3 189.3)">STL_USB_DM</text>
<text x="160.2" y="189.3" transform="rotate(-90 160.2 189.3)">STL_USB_DP</text>
<text x="179.3" y="191.6" transform="rotate(-90 179.3 191.6)">R51</text>
<text x="181.2" y="191.6" transform="rotate(-90 181.2 191.6)">1.5k</text>
<text x="80" y="193.5" transform="rotate(-90 80 193.5)">R41 R42</text>
<text x="81.9" y="193.5" transform="rotate(-90 81.9 193.5)">NM</text>
<text x="104.8" y="197.3" transform="rotate(-90 104.8 197.3)">C43</text>
<text x="106.7" y="197.3" transform="rotate(-90 106.7 197.3)">100nF</text>
<text x="148.7" y="197.3" transform="rotate(-90 148.7 197.3)">4.7uF</text>
<text x="150.7" y="197.3" transform="rotate(-90 150.7 197.3)">25V</text>
<text x="74.3" y="203" transform="rotate(-90 74.3 203)">C40</text>
<text x="78.1" y="203" transform="rotate(-90 78.1 203)">20pF</text>
<text x="97.2" y="201.1" transform="rotate(-90 97.2 201.1)">+3.3_USB</text>
<text x="127.7" y="199.8" transform="rotate(-90 127.7 199.8)">2</text>
<text x="129.6" y="199.8" transform="rotate(-90 129.6 199.8)">4</text>
<text x="149.7" y="201.1" transform="rotate(-90 149.7 201.1)">C45</text>
<text x="152.4" y="199.4" transform="rotate(-180 152.4 199.4)">+ +</text>
<text x="81.9" y="208.7" transform="rotate(-90 81.9 208.7)">X2</text>
<text x="87.6" y="208.7" transform="rotate(-90 87.6 208.7)">8MHz</text>
<text x="104.8" y="206.8" transform="rotate(-90 104.8 206.8)">C42</text>
<text x="106.7" y="206.8" transform="rotate(-90 106.7 206.8)">100nF</text>
<text x="125.8" y="206.8" transform="rotate(-90 125.8 206.8)">CN7</text>
<text x="127.7" y="209.1" transform="rotate(-90 127.7 209.1)">1</text>
<text x="129.6" y="209.1" transform="rotate(-90 129.6 209.1)">3</text>
<text x="131.5" y="209.1" transform="rotate(-90 131.5 209.1)">5</text>
<text x="144.9" y="206.8" transform="rotate(-90 144.9 206.8)">+5V_USB</text>
<text x="74.3" y="210.7" transform="rotate(-90 74.3 210.7)">C39</text>
<text x="78.1" y="210.7" transform="rotate(-90 78.1 210.7)">20pF</text>
<text x="156.3" y="217" transform="rotate(-90 156.3 217)">1</text>
<text x="158.2" y="217" transform="rotate(-90 158.2 217)">2</text>
<text x="160.1" y="217" transform="rotate(-90 160.1 217)">3</text>
<text x="162.1" y="217" transform="rotate(-90 162.1 217)">4</text>
<text x="164" y="217" transform="rotate(-90 164 217)">5</text>
<text x="168.6" y="220.6" transform="rotate(-180 168.6 220.6)">9</text>
<text x="95.3" y="222.1" transform="rotate(-90 95.3 222.1)">R46</text>
<text x="97.2" y="222.1" transform="rotate(-90 97.2 222.1)">100k</text>
<text x="168.6" y="224.4" transform="rotate(-180 168.6 224.4)">7</text>
<text x="168.6" y="222.5" transform="rotate(-180 168.6 222.5)">8</text>
<text x="168.6" y="226.3" transform="rotate(-180 168.6 226.3)">6</text>
<text x="91.4" y="229.8" transform="rotate(-90 91.4 229.8)">+3.3_USB</text>
<text x="127.7" y="229.4" transform="rotate(-90 127.7 229.4)">STM_JTMS_SWDIO</text>
<text x="129.6" y="229.4" transform="rotate(-90 129.6 229.4)">STM_JTCK_SWCLK</text>
<text x="152.8" y="228.8" transform="rotate(-90 152.8 228.8)">CN8</text>
<text x="154.7" y="228.8" transform="rotate(-90 154.7 228.8)">MINIUSBB-TYCO-1734035</text>
</g>
</svg>
